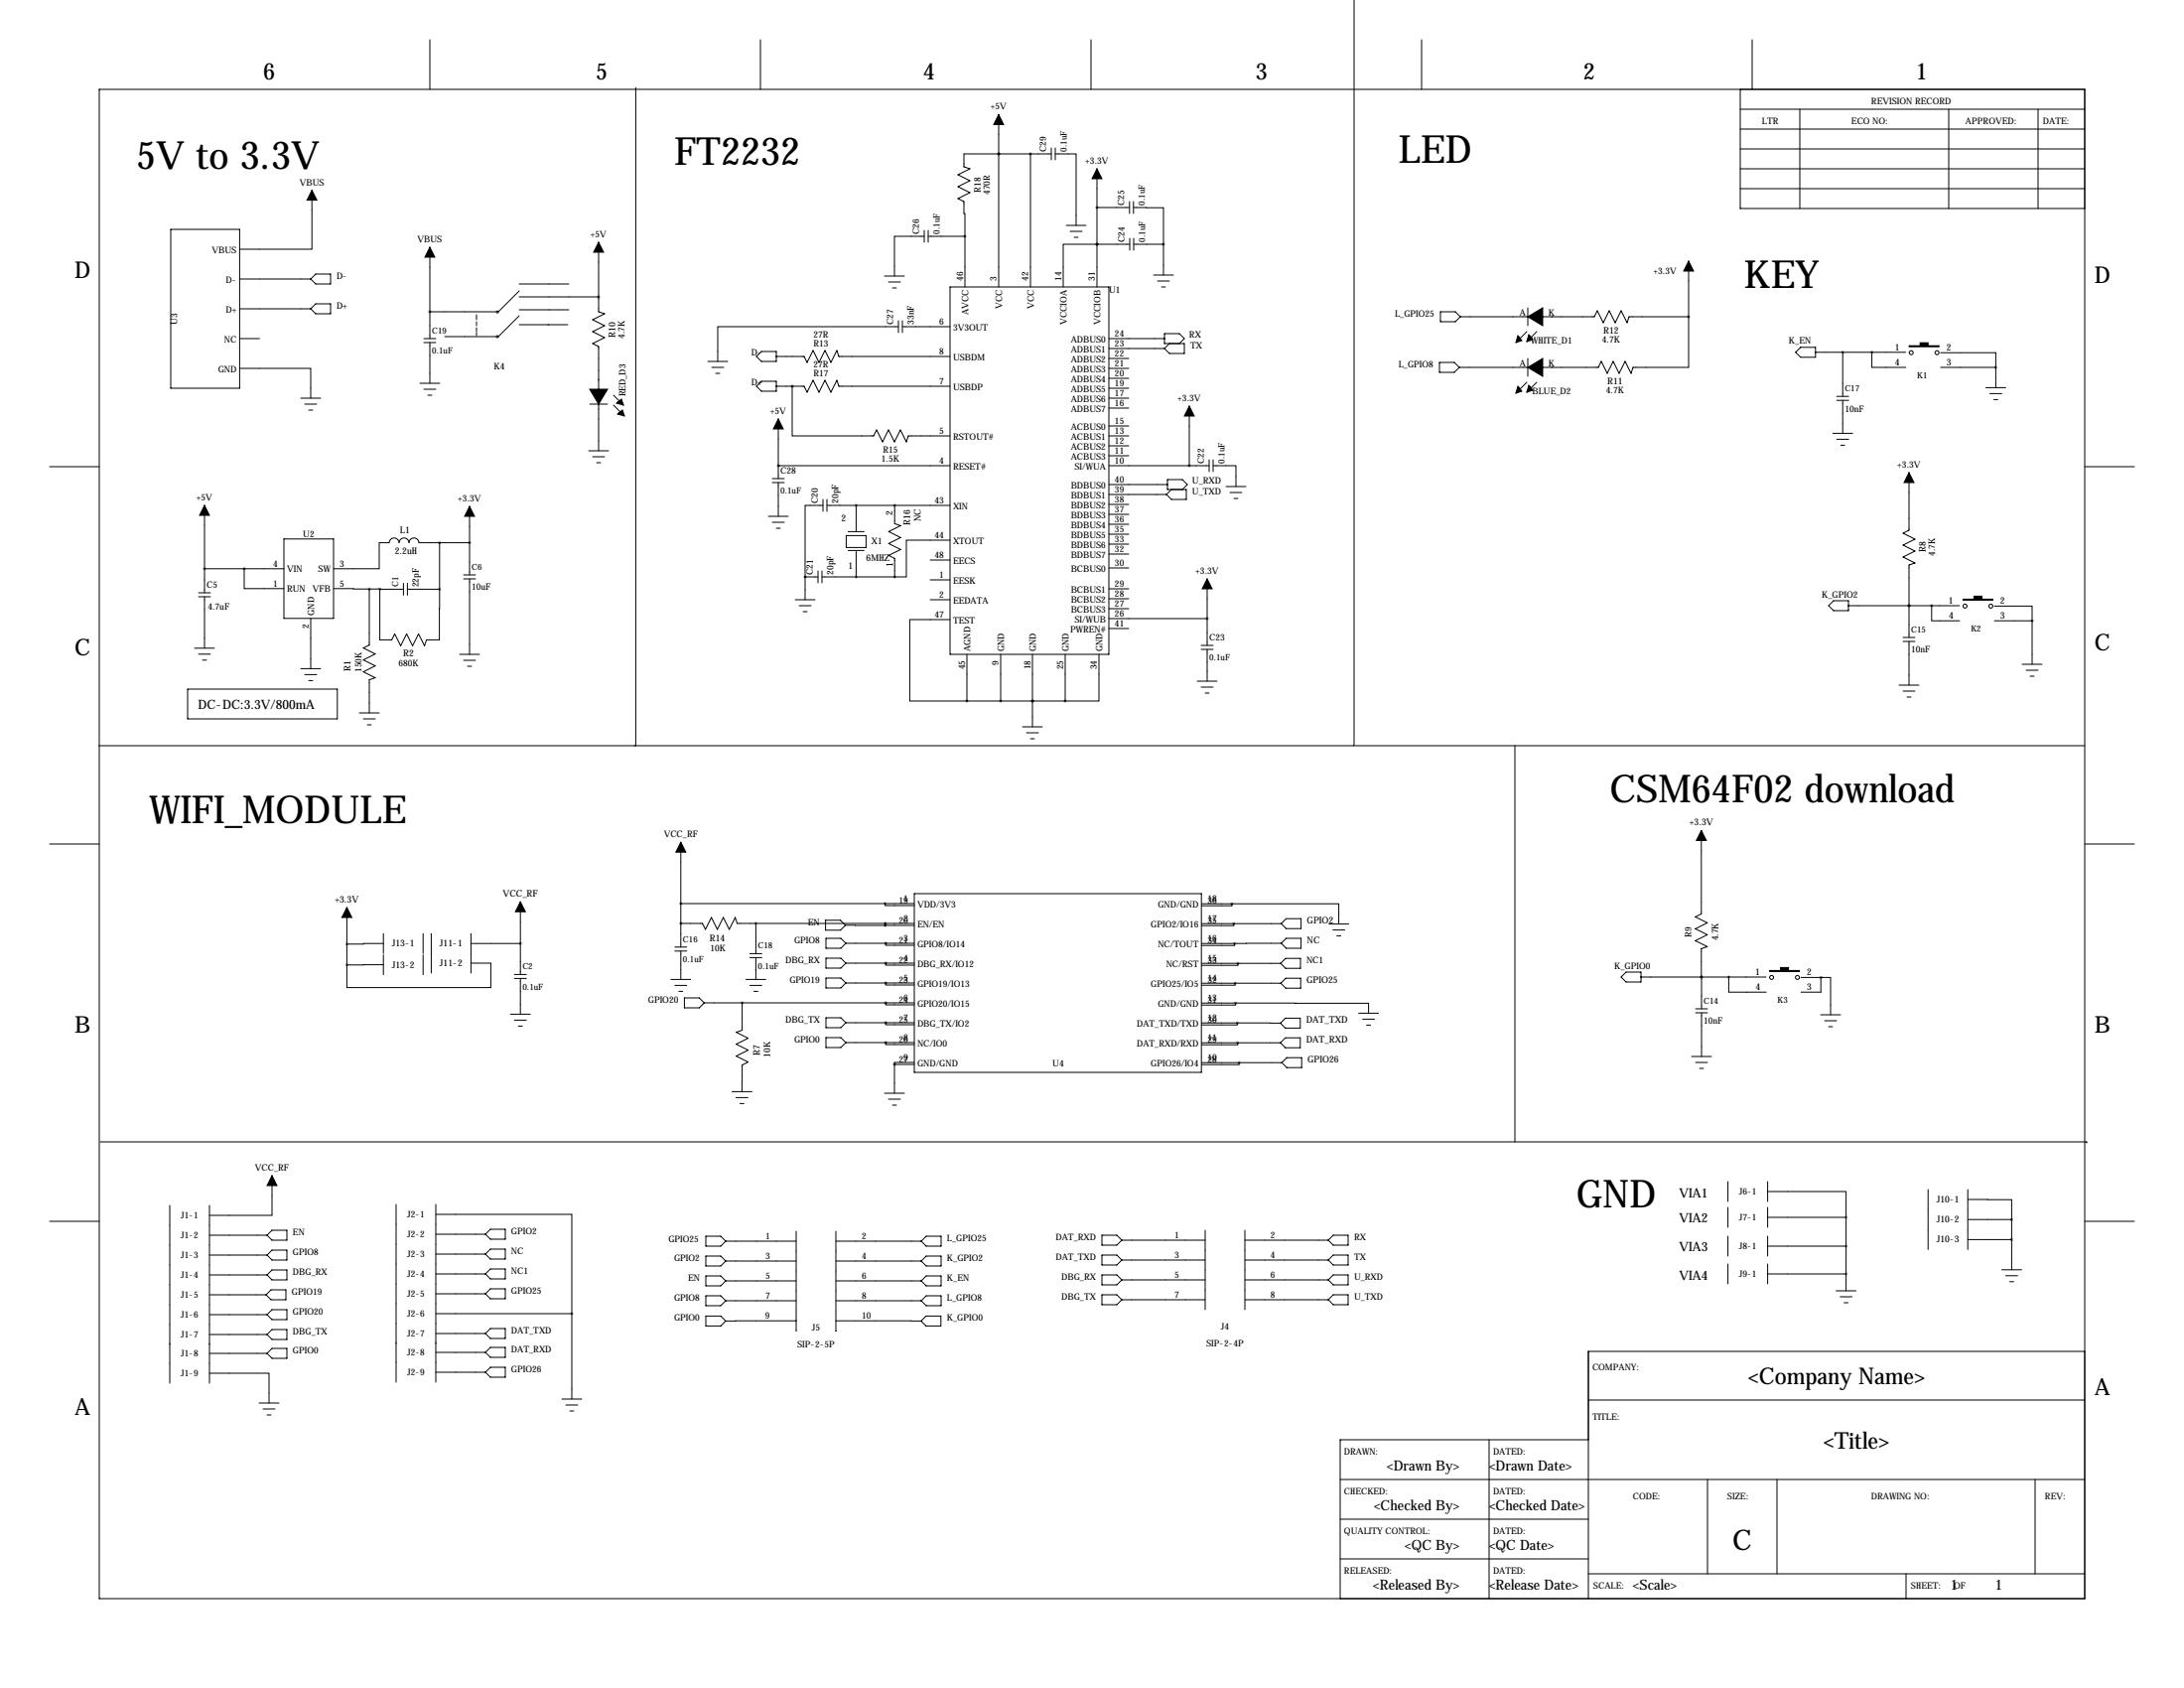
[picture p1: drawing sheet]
<svg xmlns="http://www.w3.org/2000/svg" width="559mm" height="432mm" viewBox="0 0 559 432" stroke-linecap="round" stroke-linejoin="round" font-family="sans-serif">
<g fill="none" stroke="#000" stroke-width=".25">
<path d="M346.5 -.1v190.9h-321.3M110 10.2v12.7M194.6 10.2v12.7M279.1 10.2v12.7M363.7 10.2v12.7M448.3 10.2v12.7M25.4 22.9h508v386h-508zM162.7 22.4v168.4M255.5 39.4v34M255.5 39.4h.1M255.5 29.3v10.1M263.7 39.4v34"/>
<path d="M269 39.4h-22.4v3.3l1.6 .5-3.1 1.5 3.1 1.5-3.1 1.6 3.1 1.5-3.1 1.5 1.5 .8v3h.3v5.9M269 37.8v3.1M270 39.4h5.3v18.3M270 37.8v3.1M445.3 38.1h88.1M445.3 27.9h88.1M445.3 33h88.1M445.3 22.9v30.4h88.1M460.5 27.9v25.4M498.6 27.9v25.4M521.5 27.9v25.4M43.7 58.7h17.6v40.6h-17.6z"/>
<path d="M79.8 48.7v15.1h-18.5M236.5 58.9v3.1M237.5 58.9v3.1M272.8 57.7h5.1M273.8 59.2h3.1M280.7 53.1h8.3M280.7 43.2v30.2M289 51.6v3M290 53.1h7.7v9.4M290 51.6v3M445.3 43.2h88.1M445.3 48.3h88.1"/>
<path d="M61.3 71.4h18.2M61.3 79h18.2M79.5 79l1.3-1.3h3.8v2.6h-3.8zM80.8 70.1h3.8v2.5h-3.8l-1.3-1.2zM110 63.2v23.4M110 79.8h17M132.8 75.9h20.4M132.8 74.4l-5.3 5.4M132.8 72.6h12.7M132.8 79.2h12.7M153.2 75.9v3.9l1.5 .5-3.1 1.5 3.1 1.5-3.1 1.5 3.1 1.6-3.1 1.5 1.6 .7v26.7M153.2 62v13.9"/>
<path d="M226.3 70.6h5.1M227.3 72.1h3.1M228.3 73.7h1.1M236.5 60.5h-7.6v10.1M237.5 60.5h9.4M243.1 73.4h40.6v94h-40.6zM246.9 60.5v12.9M274.8 60.7h1M280.7 62.5h-8.7v10.9M280.7 62.5h.1M280.7 62.5h8.4M289.1 61v3"/>
<path d="M290.1 62.5h7.6M290.1 61v3M295.1 70.4h5.1M296.2 71.9h3M297.2 73.4h1M297.7 62.5v7.9M368.6 79.8h3.8l1.2 1.2-1.2 1.3h-3.8zM390.9 78.7v4.6M432.1 66.8v14.2M61.3 94.2h18.2v7.7M61.3 86.6h5.1M107.4 98h5.1"/>
<path d="M108.5 86.6h3M108.5 87.6h3M108.5 99.6h3M110 87.6v10.4M113.8 86.1h13.2M121.9 80.5v1.3M121.9 82.3v1M121.9 83.8v1M121.9 85.1v.8M132.8 83.1h12.5M132.8 80.8l-5.3 5.3M181.1 92.5h5.1"/>
<path d="M182.1 94h3.1M183.1 95.5h1M194.8 89.9h3.8v2.6h-3.8l-1.3-1.3zM194.8 97.5h3.8v2.6h-3.8l-1.3-1.3zM198.6 91.2h7.1l.8 1.5 1.5-3 1.5 3 1.6-3 1.5 3 1.5-3 .5 1.5h28.5M198.6 98.8h7.1l.8 1.5 1.5-3 1.5 3 1.6-3 1.5 3 1.5-3 .5 1.5h28.5M202.7 98.8v12.7h20.8l.8-1.5 1.5 3 1.5-3 1.6 3 1.5-3 1.5 3 .5-1.5h10.7M202.7 98.8h.1M229.9 83.6h-46.3v8.9M229.9 82v3.1M230.9 83.6h12.2M230.9 82v3.1"/>
<path d="M283.7 86.6h14.2M283.7 89.2h14.2M283.7 91.7h5.1M283.7 94.2h5.1M283.7 96.8h5.1M283.7 99.3h5.1M299.2 87.9l-1.3 1.3M301.8 87.9l1.2-1.3-1.2-1.3h-3.9v2.6h5.1v2.5h-3.8l-1.3-1.2M368.3 92.7h3.8l1.3 1.3-1.3 1.2h-3.8zM373.6 81h34.3l.8-1.5 1.5 3.1 1.5-3.1 1.6 3.1 1.5-3.1 1.5 3.1 .5-1.6h15.3M390.7 84.8l-2.6 2.6M390.7 97.8l-2.6 2.5"/>
<path d="M390.9 91.7v4.6M393.2 84.8l-2.5 2.6M393.2 97.8l-2.5 2.5M432.1 81v13h-14.3l-.5 1.5-1.5-3-1.5 3-1.6-3-1.5 3-1.5-3-.8 1.5h-35.5M460.7 88.8h3.8v2.6h-3.8l-1.3-1.3zM464.5 90.1h23.1M471.5 90.1v11.3M478.9 90.1v3.9h8.7M496.5 90.2h14.1v3.8M496.5 94h14.1M508.1 99.2h5.1M510.6 94v5.2"/>
<path d="M12.7 119.4h12.7M77 101.9h5M78 103.4h3M79 104.9h1M109.5 101.1h1M150.6 115.3h5.1M150.9 103.4h4.5M151.6 116.8h3.1M152.7 118.4h1M157 101.1l2.5 2.5M157 103.6l2.5 2.6M199.1 119.1h.1"/>
<path d="M199.1 119.1h44M199.1 107.2v15.2M283.7 111.5h5.1M283.7 119.1h25.7M283.7 101.9h5.1M283.7 104.4h5.1M283.7 109h5.1M283.7 114h5.1M283.7 116.6h5.1M304.3 103.9v15.2M309.4 117.6v3M310.4 119.1h5.8v5.4"/>
<path d="M310.4 117.6v3M468.9 110.8h5.1M470 101.4h3M470 102.4h3M470 112.4h3M471 113.9h1M471.5 102.4v8.4M509.1 100.7h3.1M510.1 102.2h1M533.4 119.4h12.7M52.3 129.3v22.3M72.6 137.9h12.7v20.3h-12.7z"/>
<path d="M112.5 138.8v11.9M120.1 138.8h-12.9a1.27 1.27 0 0 0-1.3-1.2 1.27 1.27 0 0 0-1.3 1.2 1.27 1.27 0 0 0-1.2-1.2 1.27 1.27 0 0 0-1.3 1.2 1.27 1.27 0 0 0-1.3-1.2 1.27 1.27 0 0 0-1.2 1.2h-2.6v6.7h-11.7M120.1 129.5v17.6M196.6 132.1h5.1M197.6 122.4h3.1M197.6 123.4h3.1M197.6 133.6h3.1M198.6 135.1h1M199.1 123.4v8.7M210.6 129.3h-4.6v18.3M210.6 127.8v3M211.6 129.3h31.5"/>
<path d="M211.6 127.8v3M216.5 137h5.1v3.1h-5.1zM217 136h4.1M219 129.3v6.7M228.9 129.3v4.7l1.5 .5-3 1.5 3 1.5-3 1.5 3 1.6-3 1.5 1.5 .7v4.8M243.1 138.2h-11.2v9.4h-3M283.7 124h15M283.7 126.5h14.7M283.7 129h5.1M283.7 131.6h5.1M283.7 134.1h5.1M283.7 136.7h5.1"/>
<path d="M283.7 139.2h5.1M299.7 125.2l-1.3 1.3M302.5 125.2l1.3-1.2-1.3-1.3h-3.8v2.5h4.8v2.6h-3.8l-1.3-1.3M313.7 124.5h5.1M314.7 126h3.1M315.7 127.5h1M488.4 120.9v14.7l-1.5 .8 3.1 1.5-3.1 1.5 3.1 1.6-3.1 1.5 3.1 1.5-1.6 .5v18.6M50.8 151.6h3M50.8 152.7h3M52.3 145.5h20.3M52.3 152.7v13.1M62.5 145.5v5.1h10.1"/>
<path d="M79.5 158.2v12.8M85.3 150.6l9.2 .1M94.5 150.7v14.3l-1.5 .8 3 1.5-3 1.5 3 1.5-3 1.6 3 1.5-1.5 .5v8.5M94.5 150.7h2.7M97.2 150.7v13h3l.8-1.5 1.5 3 1.5-3 1.6 3 1.5-3 1.5 3 .5-1.5h3.3l.1-13M97.2 150.7h6M103.2 149.2v3M104.2 150.7h8.3M104.2 149.2v3M118.6 147.1h3.1M118.6 148.1h3.1M120.1 148.1v19.3"/>
<path d="M203.5 153.4h5M204.5 154.9h3M205.5 156.5h1M206 147.6h.1M206 147.6h3.3M206 147.6v5.8M209.3 146v3.1M210.3 147.6h18.6M210.3 146v3.1M217 140.8h4.1M219 141.1v6.5M238 143.3h5.1"/>
<path d="M238 148.3h5.1M238 153.4h5.1M243.1 158.5h-10.3v20.8h14.6M283.7 141.7h5.1M283.7 145.3h5.1M283.7 150.6h5.1M283.7 153.2h5.1M283.7 155.7h5.1M283.7 158.2h25.2M308.9 148.1v17M469.1 153.7h3.8v2.5h-3.8l-1.2-1.3zM472.9 154.9h28.4"/>
<path d="M488.4 154.9h.1M494.2 154.9v3.9h7.2M510.3 155h9.6v3.8M510.3 158.8h9.6M519.9 158.8v11.1M48 176.3h38.3v7.6h-38.3zM49.8 165.8h5.1M50.8 167.3h3M51.8 168.9h1M77 171h5M78 172.6h3M79 174.1h1"/>
<path d="M117.6 167.4h5.1M118.6 168.9h3.1M119.6 170.4h1M247.4 167.4v11.9M247.4 179.3h25.1M256 167.4v11.9M264.2 179.3h.1M264.2 167.4v18.5M272.5 167.4v11.9M281.2 167.4v11.9h-8.7M283.7 160.8h5.1M306.3 174.2h5.1"/>
<path d="M307.3 165.1h3.1M307.3 166.1h3.1M307.3 175.8h3.1M308.4 177.3h1M308.9 166.1v8.1M485.9 175.3h5.1M486.9 163.1h3.1M486.9 164.1h3.1M486.9 176.8h3.1M487.9 178.3h1M488.4 164.1v11.2M517.4 169.9h5.1"/>
<path d="M518.4 171.4h3.1M519.4 173h1M91.9 182.4h5.1M93 183.9h3M94 185.4h1M261.6 185.9h5.1M262.6 187.5h3.1M263.7 189h1M346.7 190.8h186.7M387.6 190.8v101.3M12.7 215.9h12.7M174.2 215.4v26.9"/>
<path d="M435.3 212.4v21.4l-1.5 .7 3 1.6-3 1.5 3 1.5-3 1.5 3 1.6-1.5 .5 .1 15.4M533.4 215.9h12.7M88.7 232.2v14.6M98.1 238.8v5.1M108.3 238.8v5.1M110.3 238.8v10.1M120.5 238.8v10.1M133.1 230.7v18.6M174.2 231.1h59.7M174.2 236.2h5.5l.8 1.5 1.5-3 1.5 3 1.6-3 1.5 3 1.5-3 .5 1.5h45.3M193.4 236.2v7.7M211.2 235.4h3.8l1.3 1.3-1.3 1.2h-3.8z"/>
<path d="M216.3 236.7h10.2M226.5 231.1v.5h7.4M226.5 236.7h7.4M226.5 236.2v.5M233.9 228.6h73.5v45.7h-73.5zM307.4 231.2h7.8M307.4 236.3h20.4M315.2 231.2v.5h-7.8M315.2 231.2h27.3v5.2M315.7 236.3v.5h-8.3M329.1 235h3.8v2.5h-3.8l-1.3-1.2zM340 236.4h5.1"/>
<path d="M341 237.9h3.1M342 239.4h1.1M98.1 241.4l-9.4 .1M98.1 246.8h-9.4M98.1 244.2v5.1M108.3 244.2v5.1M120.5 246.4h5.1v6.2h-36.9v-5.8M120.5 241.4h12.6M130.6 259.4h5.1M131.6 249.3h3.1M131.6 250.3h3.1M133.1 250.3v9.1"/>
<path d="M171.7 250.5h5M172.7 242.3h3M172.7 243.3h3M172.7 252.1h3M173.7 253.6h1M174.2 243.3v7.2M175.1 255.3h3.8l1.3 1.2-1.3 1.3h-3.8zM180.2 256.5h53.7M189.9 256.5v7.1l-1.5 .5 3 1.5-3 1.5 3 1.5-3 1.6 3 1.5-1.5 .7-.1 6.8M190.9 250.5h5M191.9 243.9h3M191.9 245h3"/>
<path d="M191.9 252.1h3M192.9 253.6h1M193.4 245v5.5M211.3 240h3.8l1.3 1.3-1.3 1.3h-3.8zM211.3 245.1h3.8l1.3 1.3-1.3 1.2h-3.8zM211.3 250.2h3.8l1.3 1.3-1.3 1.2h-3.8zM216.4 241.3h17.5M216.4 246.4h17.5M216.4 251.5h17.5M226.6 241.3v.5h7.3M226.6 246.4v.5h7.3M226.6 251.5v.5h7.3"/>
<path d="M226.6 256.5v.5h7.3M307.4 241.4h8.5M307.4 246.4h20.3M307.4 251.5h20.3M307.4 256.6h8.7M315.9 241.4v.5h-8.5M316 251.5v.5h-8.6M316.1 256.6v.5h-8.7M316.1 256.6h34.1v2.6M316.7 246.4v.5h-9.3M327.7 251.5l1.3-1.3h3.8v2.6h-3.8zM327.8 241.3l-11.9 .1"/>
<path d="M328.9 245.2h3.8v2.5h-3.8l-1.2-1.3zM329.1 240h3.8v2.6h-3.8l-1.3-1.3zM347.6 259.2h5.1M414.8 249.9l1.3-1.2h3.8v2.5h-3.8zM419.9 249.9h32M433.8 258.1h3.1M433.8 259.1h3.1M435.4 259.1v11.2M442.3 249.9v3.9h9.6M460.8 250h5.1M465.8 259.6h5.1M465.9 250h.1"/>
<path d="M465.9 250h2.5v9.6M465.9 250v3.8h-5.1M131.6 261h3.1M132.6 262.5h1.1M187.3 279.2h5.1M211.3 260.3h3.8l1.3 1.3-1.3 1.3h-3.8zM211.3 265.4h3.8l1.3 1.3-1.3 1.3h-3.8zM216.4 261.6h17.5M216.4 266.7h17.5M226.3 279.7h5.1M226.6 261.6v.5h7.3M226.6 266.7v.5h7.3"/>
<path d="M228.9 272.3h.1M228.9 272.3h5M228.9 272.3v7.4M233.9 271.8h-5v.5M307.4 261.7h9.2M307.4 266.8h20.2M307.4 271.8h20.6M316.6 261.7v.5h-9.2M316.6 261.7h11M316.7 266.8v.5h-9.3M317 271.8v.5h-9.6M328.9 260.5h3.8v2.5h-3.8l-1.3-1.3z"/>
<path d="M328.9 265.5h3.8v2.5h-3.8l-1.3-1.2zM329.2 270.6h3.8v2.5h-3.8l-1.2-1.3zM348.6 260.7h3.1M349.7 262.2h1M432.8 270.3h5.1M433.8 271.8h3.1M434.8 273.3h1.1M466.9 261.1h3M467.9 262.6h1M25.7 292.1h508.2v.3M188.3 280.8h3.1M189.3 282.3h1"/>
<path d="M227.3 281.2h3.1M228.3 282.7h1.1M12.7 312.4h12.7M43.4 308.4v45.4M53.6 308.4v45.4M53.6 316h14.7M69.6 300.7v10.2h-16M69.6 314.7h3.8v2.5h-3.8l-1.3-1.2zM101.3 308.1v45.5M111.5 310.6h34.8v25.4M111.5 308.1v45.5M111.5 315.7h12.7"/>
<path d="M125.5 314.5h3.8v2.5h-3.8l-1.3-1.3zM180.6 316.2h3.8l1.3 1.3-1.3 1.3h-3.8zM185.7 317.5h18M203.7 315v20.3M213.9 315v20.3M213.9 317.5h21.8M235.7 317.5l1.3-1.3h3.8v2.6h-3.8zM281.9 316h3.9l1.2 1.2-1.2 1.3h-3.9zM287 317.2h21.4M308.4 314.7v20.3M318.5 314.7v20.3M318.5 317.2h21.4"/>
<path d="M339.9 317.2l1.2-1.2h3.8v2.5h-3.8zM442.1 302.3v5M442.1 308.9v5M442.1 316.2v5.1M452.3 304.8h20v6.6M452.3 302.3v5M452.3 308.9v5M452.3 316.2v5.1M452.3 311.4h20M452.3 318.8h20M472.3 311.4v18.8M493.3 304.3v15.3"/>
<path d="M503.5 306.8l11.2 .1v5.1M503.5 304.3v15.3M503.5 312h11.2M503.5 317.1h11.2M514.7 312v12.8M533.4 312.4h12.7M53.6 321.1h14.7M53.6 326.1h14.7M53.6 331.2h14.5M53.6 336.3h14.7M68.3 321.1l1.3-1.3h3.8v2.5h-3.8zM68.3 336.3l1.3-1.3h3.8v2.6h-3.8z"/>
<path d="M69.3 329.9h3.9v2.6h-3.9l-1.2-1.3zM69.6 324.9h3.8v2.5h-3.8l-1.3-1.3zM111.5 320.8h12.7M111.5 325.9h12.7M111.5 331h12.7M111.5 336h34.8M124.2 320.8l1.3-1.3h3.8v2.6h-3.8zM124.2 325.9l1.3-1.3h3.8v2.6h-3.8zM124.2 331l1.3-1.3h3.8v2.5h-3.8zM146.3 336v21.9M180.6 321.3h3.8l1.3 1.3-1.3 1.2h-3.8zM180.6 326.4h3.8l1.3 1.3-1.3 1.2h-3.8z"/>
<path d="M180.6 331.5h3.8l1.3 1.2-1.3 1.3h-3.8zM180.6 336.7h3.8l1.3 1.2-1.3 1.3h-3.8zM185.7 332.7h18M185.7 327.7h18M185.7 322.6h18M198.5 337.9h-12.8M198.6 337.9h5.1M203.7 335.4l.1 5M213.8 337.9h21.9M213.9 335.4v5.1M213.9 332.7h21.8M213.9 327.7h21.8"/>
<path d="M213.9 322.6h21.8M235.7 337.9l1.2-1.2h3.8v2.5h-3.8zM235.7 322.6l1.3-1.3h3.8v2.5h-3.8zM235.7 327.7l1.3-1.3h3.8v2.5h-3.8zM235.7 332.7l1.3-1.2h3.8v2.5h-3.8zM281.9 321.1h3.9l1.2 1.2-1.2 1.3h-3.9zM281.9 326.1h3.9l1.2 1.3-1.2 1.3h-3.9zM281.9 331.2h3.9l1.2 1.3-1.2 1.3h-3.9zM287 332.5h21.4M287 327.4h21.4M287 322.3h21.4M318.5 332.5h21.4"/>
<path d="M318.5 327.4h21.4M318.5 322.3h21.4M339.9 322.3l1.2-1.2h3.8v2.5h-3.8zM339.9 327.4l1.2-1.3h3.8v2.6h-3.8zM339.9 332.5l1.2-1.3h3.8v2.6h-3.8zM442.1 323.3v5.1M452.3 325.9h20M452.3 323.3v5.1M469.8 330.2h5.1M470.8 331.7h3.1M471.8 333.2h1M512.2 324.8h5"/>
<path d="M513.2 326.3h3M514.2 327.9h1M53.6 351.3h15.2v7.6M53.6 341.4h14.7M53.6 346.2h14.7M66.3 358.9h5.1M68.3 341.4l1.3-1.3h3.8v2.5h-3.8zM68.3 346.2l1.3-1.3h3.8v2.6h-3.8zM111.5 341.1h12.7M111.5 345.9h12.7M111.5 351h12.7M124.2 341.1l1.3-1.2h3.8v2.5h-3.8z"/>
<path d="M124.2 345.9l1.3-1.2h3.8v2.5h-3.8zM124.2 351l1.3-1.2h3.8v2.5h-3.8zM143.8 357.9h5M144.8 359.4h3M406.4 358.1h127M533.4 345.7h-127v63.2M67.3 360.4h3.1M68.3 361.9h1M145.8 360.9h1M342.9 378.5h190.5M381 368.3v40.6M406.4 368.3h-63.5v40.6"/>
<path d="M436.9 378.5v24.1M454.7 378.5v24.1M520.7 378.5v24.1M342.9 388.6h63.5M342.9 398.8h63.5M406.4 402.6h127M487.7 402.6v6.3"/>
<circle cx="127.3" cy="79.8" r=".25"/>
<circle cx="127.3" cy="86.1" r=".25"/>
<circle cx="489" cy="90.2" r=".51"/>
<circle cx="495.6" cy="90.2" r=".51"/>
<circle cx="502.8" cy="155" r=".51"/>
<circle cx="509.4" cy="155" r=".51"/>
<circle cx="453.3" cy="250" r=".51"/>
<circle cx="459.9" cy="250" r=".51"/>
</g>
<g fill="#000" stroke="#000" stroke-width=".25">
<path d="M255.5 29.3l1.3 2.6h-2.5zM79.8 48.7l1.3 2.5h-2.6zM280.7 43.2l1.2 2.5h-2.5zM110 63.2l1.3 2.6h-2.6zM153.2 62l1.2 2.5h-2.5zM432.1 66.8l1.2 2.5h-2.5zM150.9 99.6h2.3v3.8zM153.2 99.6h2.2l-2.2 3.8zM388.4 85.9l1 1.2-1.5 .5zM391.2 85.6l1 1.3-1.5 .5zM390.9 81l3.8-2.3v2.3zM390.9 81h3.8v2.3z"/>
<path d="M390.9 94l3.8-2.3v2.3zM390.9 94h3.8v2.3zM488.5 88.4h2.8v-.7h2v.7h2.8v.3h-7.6zM158 102.9l1-.8 .5 1.5-1.8-.5zM158 105.9l1.3-1 .5 1.5zM199.1 107.2l1.3 2.5h-2.5zM304.3 103.9l1.3 2.5h-2.6zM388.4 98.8l1 1.3-1.5 .5zM391.2 98.6l1 1.2-1.5 .5zM52.3 129.3l1.3 2.5h-2.5zM120.1 129.5l1.3 2.6h-2.5zM488.4 120.9l1.3 2.5h-2.5z"/>
<path d="M308.9 148.1l1.2 2.5h-2.5zM502.3 153.3h2.8v-.8h2v.8h2.8v.2h-7.6zM174.2 215.4l1.3 2.6h-2.6zM435.3 212.4l1.3 2.6h-2.6zM88.7 232.2l1.3 2.5h-2.5zM133.1 230.7l1.3 2.5h-2.5zM452.8 248.3h2.8v-.8h2v.8h2.8v.2h-7.6zM69.6 300.7l1.3 2.6h-2.6z"/>
</g>
<path d="M112.4 138.8a.05 .05 0 0 0 .1 0 .05 .05 0 0 0-.1 0zM112.4 150.7a.05 .05 0 0 0 .1 0 .05 .05 0 0 0-.1 0zM264.1 179.3a.05 .05 0 0 0 .1 0 .05 .05 0 0 0-.1 0zM256 179.3a.05 .05 0 0 0 .1 0 .05 .05 0 0 0-.1 0zM264.1 179.3a.05 .05 0 0 0 .1 0 .05 .05 0 0 0-.1 0zM272.5 179.3a.05 .05 0 0 0 .1 0 .05 .05 0 0 0-.1 0zM308.8 158.2a.05 .05 0 0 0 .1 0 .05 .05 0 0 0-.1 0zM199.1 119.1a.05 .05 0 0 0 .1 0 .05 .05 0 0 0-.1 0zM488.4 154.9a.05 .05 0 0 0 .1 0 .05 .05 0 0 0-.1 0zM488.4 154.9a.05 .05 0 0 0 .1 0 .05 .05 0 0 0-.1 0zM472.3 311.4a.05 .05 0 0 0 .1 0 .05 .05 0 0 0-.1 0zM472.3 318.8a.05 .05 0 0 0 .1 0 .05 .05 0 0 0-.1 0zM472.3 325.9a.05 .05 0 0 0 .1 0 .05 .05 0 0 0-.1 0zM120.1 138.8a.05 .05 0 0 0 .1 0 .05 .05 0 0 0-.1 0zM432 81a.05 .05 0 0 0 .1 0 .05 .05 0 0 0-.1 0zM263.6 39.4a.05 .05 0 0 0 .1 0 .05 .05 0 0 0-.1 0zM280.6 62.5a.05 .05 0 0 0 .1 0 .05 .05 0 0 0-.1 0zM280.6 62.5a.05 .05 0 0 0 .1 0 .05 .05 0 0 0-.1 0zM228.8 272.3a.05 .05 0 0 0 .1 0 .05 .05 0 0 0-.1 0zM226.4 231.1a.05 .05 0 0 0 .1 0 .05 .05 0 0 0-.1 0zM280.6 53.1a.05 .05 0 0 0 .1 0 .05 .05 0 0 0-.1 0zM435.3 249.9a.05 .05 0 0 0 .1 0 .05 .05 0 0 0-.1 0zM478.9 90.1a.05 .05 0 0 0 .1 0 .05 .05 0 0 0-.1 0zM494.2 154.9a.05 .05 0 0 0 .1 0 .05 .05 0 0 0-.1 0zM510.6 94a.05 .05 0 0 0 .1 0 .05 .05 0 0 0-.1 0zM519.9 158.8a.05 .05 0 0 0 .1 0 .05 .05 0 0 0-.1 0zM315.6 236.3a.05 .05 0 0 0 .1 0 .05 .05 0 0 0-.1 0zM316.7 246.4a.05 .05 0 0 0 .1 0 .05 .05 0 0 0-.1 0zM316.1 256.6a.05 .05 0 0 0 .1 0 .05 .05 0 0 0-.1 0zM317 271.8a.05 .05 0 0 0 .1 0 .05 .05 0 0 0-.1 0zM153.1 75.9a.05 .05 0 0 0 .1 0 .05 .05 0 0 0-.1 0zM219 129.3a.05 .05 0 0 0 .1 0 .05 .05 0 0 0-.1 0zM219 147.6a.05 .05 0 0 0 .1 0 .05 .05 0 0 0-.1 0zM88.7 241.5a.05 .05 0 0 0 .1 0 .05 .05 0 0 0-.1 0zM88.7 246.8a.05 .05 0 0 0 .1 0 .05 .05 0 0 0-.1 0zM133.1 241.4a.05 .05 0 0 0 .1 0 .05 .05 0 0 0-.1 0z" fill="#000" stroke="#000" stroke-width=".63"/>
<g font-size="9.9">
<text x="357.9" y="41.7">LED</text>
<text x="34.8" y="43.1">5V to 3.3V</text>
<text x="172.5" y="42.1">FT2232</text>
<text x="446.3" y="73.7">KEY</text>
<text x="411.8" y="205.1">CSM64F02 download</text>
<text x="38.3" y="210.6">WIFI_MODULE</text>
<text x="403.3" y="308.8">GND</text>
</g>
<text font-size="7.3" x="443.3" y="396.6">C</text>
<g font-size="5.9">
<text x="67.3" y="20.3">6</text>
<text x="152.4" y="20.3">5</text>
<text x="236.2" y="20.3">4</text>
<text x="321.3" y="20.3">3</text>
<text x="405.1" y="20.3">2</text>
<text x="490.2" y="20.3">1</text>
<text x="19" y="71.1">D</text>
<text x="535.9" y="72.4">D</text>
<text x="19" y="167.6">C</text>
<text x="535.9" y="166.4">C</text>
<text x="19" y="264.2">B</text>
<text x="535.9" y="264.2">B</text>
<text x="447.3" y="354.1">&lt;Company Name&gt;</text>
<text x="535.9" y="356.9">A</text>
<text x="19" y="361.9">A</text>
<text x="466.7" y="370.6">&lt;Title&gt;</text>
</g>
<g font-size="3.6">
<text x="354.9" y="376.1">&lt;Drawn By&gt;</text>
<text x="381" y="376.1">&lt;Drawn Date&gt;</text>
<text x="351.6" y="386.2">&lt;Checked By&gt;</text>
<text x="381" y="386.2">&lt;Checked Date&gt;</text>
<text x="359.5" y="396.4">&lt;QC By&gt;</text>
<text x="381" y="396.4">&lt;QC Date&gt;</text>
<text x="351.4" y="406.6">&lt;Released By&gt;</text>
<text x="381" y="406.6">&lt;Release Date&gt;</text>
<text x="417.8" y="406.6">&lt;Scale&gt;</text>
<text x="499.1" y="406.6">1</text>
<text x="510.5" y="406.6">1</text>
</g>
<g font-size="3.3">
<text x="50.7" y="181.4">DC-DC:3.3V/800mA</text>
<text x="429.7" y="306.3">VIA1</text>
<text x="429.7" y="312.8">VIA2</text>
<text x="429.7" y="320">VIA3</text>
<text x="429.7" y="327.4">VIA4</text>
</g>
<g font-size="2.4">
<text x="157.5" y="86.3" transform="rotate(-90 157.5 86.3)">R10</text>
<text x="410.3" y="85.3">R12</text>
<text x="484.8" y="89.6">1</text>
<text x="498" y="89.7">2</text>
<text x="484.9" y="93.5">4</text>
<text x="498" y="93.5">3</text>
<text x="411.3" y="98.3">R11</text>
<text x="228.4" y="131.9" transform="rotate(-90 228.4 131.9)">2</text>
<text x="102.3" y="136.3">L1</text>
<text x="215.2" y="133.5">2</text>
<text x="232.9" y="134.3" transform="rotate(-90 232.9 134.3)">R16</text>
<text x="235.5" y="133.5" transform="rotate(-90 235.5 133.5)">NC</text>
<text x="101" y="141.7">2.2uH</text>
<text x="221.6" y="143.4">6MHZ</text>
<text x="492.8" y="141.3" transform="rotate(-90 492.8 141.3)">R8</text>
<text x="217.1" y="145.5">1</text>
<text x="228.5" y="145" transform="rotate(-90 228.5 145)">1</text>
<text x="498.6" y="154.4">1</text>
<text x="511.8" y="154.5">2</text>
<text x="498.6" y="158.3">4</text>
<text x="511.8" y="158.3">3</text>
<text x="103.2" y="168">R2</text>
<text x="89.7" y="171.8" transform="rotate(-90 89.7 171.8)">R1</text>
<text x="432.2" y="211.2">+3.3V</text>
<text x="85.7" y="230.9">+3.3V</text>
<text x="128.7" y="229.4">VCC_RF</text>
<text x="334.4" y="236.3">GPIO2</text>
<text x="100.3" y="242.1">J13-1</text>
<text x="112.5" y="242.1">J11-1</text>
<text x="181.6" y="240.8">R14</text>
<text x="334.4" y="241.3">NC</text>
<text x="100.3" y="247.5">J13-2</text>
<text x="112.5" y="247.1">J11-2</text>
<text x="334.3" y="251.5">GPIO25</text>
<text x="449.1" y="249.4">1</text>
<text x="462.3" y="249.5">2</text>
<text x="449.2" y="253.3">4</text>
<text x="462.3" y="253.3">3</text>
<text x="334.2" y="261.7">DAT_TXD</text>
<text x="194.4" y="270" transform="rotate(-90 194.4 270)">R7</text>
<text x="334.2" y="266.8">DAT_RXD</text>
<text x="334.6" y="271.8">GPIO26</text>
<text x="495.5" y="307.6">J10-1</text>
<text x="495.5" y="312.7">J10-2</text>
<text x="495.5" y="317.9">J10-3</text>
</g>
<g font-size="2.3">
<text x="253.5" y="28">+5V</text>
<text x="478.8" y="26.7">REVISION RECORD</text>
<text x="450.8" y="31.8">LTR</text>
<text x="473.7" y="31.8">ECO NO:</text>
<text x="502.9" y="31.8">APPROVED:</text>
<text x="522.7" y="31.8">DATE:</text>
<text x="267.7" y="38.8" transform="rotate(-90 267.7 38.8)">C29</text>
<text x="277.7" y="41.9">+3.3V</text>
<text x="76.6" y="47.4">VBUS</text>
<text x="251" y="49.2" transform="rotate(-90 251 49.2)">R18</text>
<text x="253.3" y="49.7" transform="rotate(-90 253.3 49.7)">470R</text>
<text x="287.7" y="52.5" transform="rotate(-90 287.7 52.5)">C25</text>
<text x="235.2" y="59.9" transform="rotate(-90 235.2 59.9)">C26</text>
<text x="54.2" y="64.7">VBUS</text>
<text x="106.8" y="62">VBUS</text>
<text x="151.1" y="60.7">+5V</text>
<text x="287.7" y="61.9" transform="rotate(-90 287.7 61.9)">C24</text>
<text x="86.1" y="71.4">D-</text>
<text x="246.4" y="71.9" transform="rotate(-90 246.4 71.9)">46</text>
<text x="255" y="71.9" transform="rotate(-90 255 71.9)">3</text>
<text x="263.1" y="71.9" transform="rotate(-90 263.1 71.9)">42</text>
<text x="271.5" y="71.9" transform="rotate(-90 271.5 71.9)">14</text>
<text x="280.2" y="71.9" transform="rotate(-90 280.2 71.9)">31</text>
<text x="423" y="70">+3.3V</text>
<text x="57.8" y="72.3">D-</text>
<text x="283.7" y="74.9">U1</text>
<text x="45.3" y="83" transform="rotate(-90 45.3 83)">U3</text>
<text x="57.8" y="79.9">D+</text>
<text x="86.1" y="79">D+</text>
<text x="228.5" y="83" transform="rotate(-90 228.5 83)">C27</text>
<text x="233.8" y="83" transform="rotate(-90 233.8 83)">33nF</text>
<text x="240.4" y="83.1">6</text>
<text x="247.8" y="80.6" transform="rotate(-90 247.8 80.6)">AVCC</text>
<text x="256.4" y="79" transform="rotate(-90 256.4 79)">VCC</text>
<text x="264.6" y="79" transform="rotate(-90 264.6 79)">VCC</text>
<text x="272.9" y="83" transform="rotate(-90 272.9 83)">VCCIOA</text>
<text x="281.6" y="83" transform="rotate(-90 281.6 83)">VCCIOB</text>
<text x="356.9" y="81">L_GPIO25</text>
<text x="388.8" y="80.7">A</text>
<text x="396.2" y="80.7">K</text>
<text x="57.4" y="87.5">NC</text>
<text x="159.8" y="86.6" transform="rotate(-90 159.8 86.6)">4.7K</text>
<text x="208.1" y="88.7">R13</text>
<text x="208.1" y="86.4">27R</text>
<text x="243.8" y="84.5">3V3OUT</text>
<text x="274" y="87.5">ADBUS0</text>
<text x="285.2" y="86.1">24</text>
<text x="285.2" y="88.6">23</text>
<text x="304.3" y="86.4">RX</text>
<text x="304.5" y="89.2">TX</text>
<text x="391.7" y="87.9">WHITE_D1</text>
<text x="409.9" y="87.7">4.7K</text>
<text x="457.7" y="88">K_EN</text>
<text x="55.8" y="95.1">GND</text>
<text x="126.4" y="94.5">K4</text>
<text x="192.3" y="90.9">D-</text>
<text x="208.1" y="94">27R</text>
<text x="240.4" y="90.7">8</text>
<text x="243.8" y="92.1">USBDM</text>
<text x="274" y="90.1">ADBUS1</text>
<text x="274" y="92.6">ADBUS2</text>
<text x="274" y="95.1">ADBUS3</text>
<text x="285.2" y="91.2">22</text>
<text x="285.2" y="93.7">21</text>
<text x="357.8" y="94">L_GPIO8</text>
<text x="388.8" y="93.6">A</text>
<text x="396.2" y="93.6">K</text>
<text x="160.1" y="101.4" transform="rotate(-90 160.1 101.4)">RED_D3</text>
<text x="192.3" y="98.6">D+</text>
<text x="208.1" y="96.3">R17</text>
<text x="240.4" y="98.3">7</text>
<text x="243.8" y="99.7">USBDP</text>
<text x="274" y="97.7">ADBUS4</text>
<text x="274" y="100.2">ADBUS5</text>
<text x="285.2" y="96.3">20</text>
<text x="285.2" y="98.8">19</text>
<text x="285.2" y="101.3">17</text>
<text x="392.1" y="100.9">BLUE_D2</text>
<text x="411" y="100.6">4.7K</text>
<text x="197.1" y="105.9">+5V</text>
<text x="274" y="102.8">ADBUS6</text>
<text x="274" y="105.3">ADBUS7</text>
<text x="285.2" y="103.9">16</text>
<text x="301.3" y="102.6">+3.3V</text>
<text x="472" y="105.3">10nF</text>
<text x="240.4" y="111">5</text>
<text x="243.8" y="112.4">RSTOUT#</text>
<text x="274" y="109.9">ACBUS0</text>
<text x="274" y="112.4">ACBUS1</text>
<text x="285.2" y="108.5">15</text>
<text x="285.2" y="111">13</text>
<text x="285.2" y="113.5">12</text>
<text x="225.5" y="118.1">1.5K</text>
<text x="225.9" y="115.8">R15</text>
<text x="240.4" y="118.6">4</text>
<text x="274" y="115">ACBUS2</text>
<text x="274" y="117.5">ACBUS3</text>
<text x="285.2" y="116.1">11</text>
<text x="285.2" y="118.6">10</text>
<text x="308.1" y="118.6" transform="rotate(-90 308.1 118.6)">C22</text>
<text x="485.5" y="119.6">+3.3V</text>
<text x="199.7" y="121.1">C28</text>
<text x="243.8" y="120">RESET#</text>
<text x="274" y="124.9">BDBUS0</text>
<text x="274.9" y="120">SI/WUA</text>
<text x="285.2" y="123.4">40</text>
<text x="285.2" y="126">39</text>
<text x="305.1" y="123.7">U_RXD</text>
<text x="50.3" y="128">+5V</text>
<text x="117.2" y="128.3">+3.3V</text>
<text x="209.2" y="128.7" transform="rotate(-90 209.2 128.7)">C20</text>
<text x="214.5" y="128.7" transform="rotate(-90 214.5 128.7)">20pF</text>
<text x="239.2" y="128.8">43</text>
<text x="243.8" y="130.2">XIN</text>
<text x="274" y="127.4">BDBUS1</text>
<text x="274" y="129.9">BDBUS2</text>
<text x="285.2" y="128.5">38</text>
<text x="285.2" y="131.1">37</text>
<text x="305.1" y="126.5">U_TXD</text>
<text x="77.5" y="137.4">U2</text>
<text x="239.2" y="137.7">44</text>
<text x="274" y="132.5">BDBUS3</text>
<text x="274" y="135">BDBUS4</text>
<text x="274" y="137.6">BDBUS5</text>
<text x="285.2" y="133.6">36</text>
<text x="285.2" y="136.1">35</text>
<text x="223" y="139.3">X1</text>
<text x="239.2" y="142.7">48</text>
<text x="243.8" y="139.1">XTOUT</text>
<text x="274" y="140.1">BDBUS6</text>
<text x="274" y="142.6">BDBUS7</text>
<text x="285.2" y="138.7">33</text>
<text x="285.2" y="141.2">32</text>
<text x="495.1" y="142.3" transform="rotate(-90 495.1 142.3)">4.7K</text>
<text x="69.9" y="145">4</text>
<text x="73.4" y="146.4">VIN</text>
<text x="81.4" y="146.4">SW</text>
<text x="86.9" y="145">3</text>
<text x="208" y="147" transform="rotate(-90 208 147)">C21</text>
<text x="213.2" y="147" transform="rotate(-90 213.2 147)">20pF</text>
<text x="240.4" y="147.8">1</text>
<text x="243.8" y="144.2">EECS</text>
<text x="243.8" y="149.2">EESK</text>
<text x="274" y="146.2">BCBUS0</text>
<text x="285.2" y="144.8">30</text>
<text x="305.9" y="146.8">+3.3V</text>
<text x="52.9" y="150.3">C5</text>
<text x="53.2" y="155.8">4.7uF</text>
<text x="69.9" y="150.1">1</text>
<text x="73.4" y="151.5">RUN</text>
<text x="80" y="151.5">VFB</text>
<text x="86.9" y="150.1">5</text>
<text x="107.1" y="150.2" transform="rotate(-90 107.1 150.2)">22pF</text>
<text x="120.7" y="151">10uF</text>
<text x="240.4" y="152.9">2</text>
<text x="243.8" y="154.3">EEDATA</text>
<text x="274" y="151.5">BCBUS1</text>
<text x="274" y="154.1">BCBUS2</text>
<text x="285.2" y="150.1">29</text>
<text x="285.2" y="152.7">28</text>
<text x="285.2" y="155.2">27</text>
<text x="466.1" y="152.8">K_GPIO2</text>
<text x="79" y="160.9" transform="rotate(-90 79 160.9)">2</text>
<text x="80.4" y="157.4" transform="rotate(-90 80.4 157.4)">GND</text>
<text x="239.2" y="158">47</text>
<text x="243.8" y="159.4">TEST</text>
<text x="273.9" y="161.7">PWREN#</text>
<text x="274" y="156.6">BCBUS3</text>
<text x="274.9" y="159.1">SI/WUB</text>
<text x="285.2" y="157.7">26</text>
<text x="285.2" y="160.3">41</text>
<text x="248.3" y="166.6" transform="rotate(-90 248.3 166.6)">AGND</text>
<text x="256.9" y="166.6" transform="rotate(-90 256.9 166.6)">GND</text>
<text x="265.1" y="166.6" transform="rotate(-90 265.1 166.6)">GND</text>
<text x="273.4" y="166.6" transform="rotate(-90 273.4 166.6)">GND</text>
<text x="282.1" y="166.6" transform="rotate(-90 282.1 166.6)">GND</text>
<text x="309.4" y="163.8">C23</text>
<text x="489" y="167">10nF</text>
<text x="92.5" y="172" transform="rotate(-90 92.5 172)">150K</text>
<text x="102" y="170.3">680K</text>
<text x="246.9" y="171.3" transform="rotate(-90 246.9 171.3)">45</text>
<text x="255.5" y="170.1" transform="rotate(-90 255.5 170.1)">9</text>
<text x="263.7" y="171.3" transform="rotate(-90 263.7 171.3)">18</text>
<text x="272" y="171.3" transform="rotate(-90 272 171.3)">25</text>
<text x="280.7" y="171.3" transform="rotate(-90 280.7 171.3)">34</text>
<text x="169.8" y="214.2">VCC_RF</text>
<text x="230" y="231.1">19</text>
<text x="231.2" y="230.6">1</text>
<text x="234.7" y="232">VDD/3V3</text>
<text x="296.3" y="232.1">GND/GND</text>
<text x="309" y="230.7">18</text>
<text x="309" y="231.2">36</text>
<text x="206.7" y="236.7">EN</text>
<text x="230" y="236.2">20</text>
<text x="231.2" y="235.7">2</text>
<text x="234.7" y="237.1">EN/EN</text>
<text x="294.4" y="237.2">GPIO2/IO16</text>
<text x="309" y="235.8">17</text>
<text x="309" y="236.3">35</text>
<text x="432.8" y="239.7" transform="rotate(-90 432.8 239.7)">R9</text>
<text x="181.7" y="243.4">10K</text>
<text x="203.2" y="241.3">GPIO8</text>
<text x="230" y="241.3">21</text>
<text x="231.2" y="240.8">3</text>
<text x="231.2" y="245.9">4</text>
<text x="234.7" y="242.2">GPIO8/IO14</text>
<text x="296.3" y="242.3">NC/TOUT</text>
<text x="309" y="240.8">16</text>
<text x="309" y="245.9">15</text>
<text x="309" y="241.4">34</text>
<text x="439.7" y="240.7" transform="rotate(-90 439.7 240.7)">4.7K</text>
<text x="201" y="246.4">DBG_RX</text>
<text x="202" y="251.5">GPIO19</text>
<text x="230" y="246.4">22</text>
<text x="230" y="251.5">23</text>
<text x="231.2" y="251">5</text>
<text x="234.7" y="247.3">DBG_RX/IO12</text>
<text x="298.4" y="247.3">NC/RST</text>
<text x="309" y="251">14</text>
<text x="309" y="251.5">32</text>
<text x="309" y="246.4">33</text>
<text x="334.3" y="246.4">NC1</text>
<text x="413.1" y="247.8">K_GPIO0</text>
<text x="165.8" y="256.5">GPIO20</text>
<text x="230" y="256.5">24</text>
<text x="231.2" y="256">6</text>
<text x="234.7" y="252.4">GPIO19/IO13</text>
<text x="234.7" y="257.4">GPIO20/IO15</text>
<text x="294.4" y="252.4">GPIO25/IO5</text>
<text x="296.3" y="257.5">GND/GND</text>
<text x="309" y="256.1">13</text>
<text x="309" y="256.6">31</text>
<text x="201" y="261.6">DBG_TX</text>
<text x="230" y="261.6">25</text>
<text x="231.2" y="261.1">7</text>
<text x="234.7" y="262.5">DBG_TX/IO2</text>
<text x="290.9" y="262.6">DAT_TXD/TXD</text>
<text x="309" y="261.2">12</text>
<text x="309" y="261.7">30</text>
<text x="435.9" y="262">10nF</text>
<text x="203.2" y="266.7">GPIO0</text>
<text x="230" y="266.7">26</text>
<text x="231.2" y="266.2">8</text>
<text x="234.7" y="267.6">NC/IO0</text>
<text x="290.9" y="267.7">DAT_RXD/RXD</text>
<text x="309" y="266.2">11</text>
<text x="309" y="266.8">29</text>
<text x="197.1" y="270.5" transform="rotate(-90 197.1 270.5)">10K</text>
<text x="230" y="271.8">27</text>
<text x="231.2" y="271.3">9</text>
<text x="234.7" y="272.7">GND/GND</text>
<text x="269.3" y="272.8">U4</text>
<text x="294.4" y="272.7">GPIO26/IO4</text>
<text x="309" y="271.3">10</text>
<text x="309" y="271.8">28</text>
<text x="65.2" y="299.5">VCC_RF</text>
<text x="445" y="305.6">J6-1</text>
<text x="46.3" y="311.7">J1-1</text>
<text x="104.2" y="311.4">J2-1</text>
<text x="46.3" y="316.7">J1-2</text>
<text x="74.9" y="316">EN</text>
<text x="104.2" y="316.5">J2-2</text>
<text x="130.8" y="315.7">GPIO2</text>
<text x="171" y="317.8">GPIO25</text>
<text x="195.9" y="317">1</text>
<text x="220.5" y="317">2</text>
<text x="242.3" y="317.5">L_GPIO25</text>
<text x="270.1" y="317.2">DAT_RXD</text>
<text x="300.6" y="316.7">1</text>
<text x="325.1" y="316.7">2</text>
<text x="346.5" y="317.2">RX</text>
<text x="445" y="312.2">J7-1</text>
<text x="46.3" y="321.8">J1-3</text>
<text x="74.9" y="321.1">GPIO8</text>
<text x="104.2" y="321.6">J2-3</text>
<text x="130.8" y="320.8">NC</text>
<text x="172.5" y="322.6">GPIO2</text>
<text x="195.9" y="322.1">3</text>
<text x="220.5" y="322.1">4</text>
<text x="242.3" y="322.6">K_GPIO2</text>
<text x="270.1" y="322.3">DAT_TXD</text>
<text x="300.6" y="321.8">3</text>
<text x="325.1" y="321.8">4</text>
<text x="346.5" y="322.3">TX</text>
<text x="445" y="319.5">J8-1</text>
<text x="46.3" y="326.9">J1-4</text>
<text x="74.9" y="326.1">DBG_RX</text>
<text x="104.2" y="326.6">J2-4</text>
<text x="130.8" y="325.9">NC1</text>
<text x="176" y="327.7">EN</text>
<text x="195.9" y="327.2">5</text>
<text x="220.5" y="327.2">6</text>
<text x="242.3" y="327.7">K_EN</text>
<text x="271.6" y="327.4">DBG_RX</text>
<text x="300.6" y="326.9">5</text>
<text x="325.1" y="326.9">6</text>
<text x="346.5" y="327.4">U_RXD</text>
<text x="445" y="326.6">J9-1</text>
<text x="46.3" y="332">J1-5</text>
<text x="74.7" y="331.2">GPIO19</text>
<text x="104.2" y="331.7">J2-5</text>
<text x="130.8" y="331">GPIO25</text>
<text x="172.5" y="332.7">GPIO8</text>
<text x="195.9" y="332.2">7</text>
<text x="220.5" y="332.2">8</text>
<text x="242.3" y="332.7">L_GPIO8</text>
<text x="271.6" y="332.5">DBG_TX</text>
<text x="300.6" y="332">7</text>
<text x="325.1" y="332">8</text>
<text x="346.5" y="332.5">U_TXD</text>
<text x="46.3" y="337.1">J1-6</text>
<text x="74.9" y="336.3">GPIO20</text>
<text x="74.9" y="341.4">DBG_TX</text>
<text x="104.2" y="336.8">J2-6</text>
<text x="104.2" y="341.9">J2-7</text>
<text x="130.8" y="341.1">DAT_TXD</text>
<text x="172.5" y="337.9">GPIO0</text>
<text x="195.8" y="337.4">9</text>
<text x="207.7" y="340.4">J5</text>
<text x="220.5" y="337.4">10</text>
<text x="242.3" y="337.9">K_GPIO0</text>
<text x="312.4" y="340.1">J4</text>
<text x="46.3" y="342.1">J1-7</text>
<text x="46.3" y="347">J1-8</text>
<text x="74.9" y="346.2">GPIO0</text>
<text x="104.2" y="346.7">J2-8</text>
<text x="130.8" y="345.9">DAT_RXD</text>
<text x="204" y="344.7">SIP-2-5P</text>
<text x="308.6" y="344.5">SIP-2-4P</text>
<text x="46.3" y="352">J1-9</text>
<text x="104.2" y="351.8">J2-9</text>
<text x="130.8" y="351">GPIO26</text>
<text x="407.4" y="350.5">COMPANY:</text>
<text x="407.4" y="363.2">TITLE:</text>
<text x="343.9" y="372.1">DRAWN:</text>
<text x="382" y="372.1">DATED:</text>
<text x="343.9" y="382.3">CHECKED:</text>
<text x="382" y="382.3">DATED:</text>
<text x="417.8" y="383.5">CODE:</text>
<text x="442" y="383.5">SIZE:</text>
<text x="478.8" y="383.5">DRAWING NO:</text>
<text x="523.2" y="383.5">REV:</text>
<text x="343.9" y="392.4">QUALITY CONTROL:</text>
<text x="382" y="392.4">DATED:</text>
<text x="343.9" y="402.6">RELEASED:</text>
<text x="382" y="402.6">DATED:</text>
<text x="407.7" y="406.4">SCALE:</text>
<text x="488.9" y="406.4">SHEET:</text>
<text x="499.9" y="406.4">OF</text>
</g>
<g font-size="2.2">
<text x="272.9" y="38.8" transform="rotate(-90 272.9 38.8)">0.1uF</text>
<text x="292.9" y="52.5" transform="rotate(-90 292.9 52.5)">0.1uF</text>
<text x="240.4" y="59.9" transform="rotate(-90 240.4 59.9)">0.1uF</text>
<text x="293" y="61.9" transform="rotate(-90 293 61.9)">0.1uF</text>
<text x="110.5" y="85.3">C19</text>
<text x="110.5" y="90.5">0.1uF</text>
<text x="472" y="100.1">C17</text>
<text x="490.5" y="96.8">K1</text>
<text x="313.3" y="118.6" transform="rotate(-90 313.3 118.6)">0.1uF</text>
<text x="199.7" y="126.3">0.1uF</text>
<text x="120.7" y="145.7">C6</text>
<text x="101.9" y="150.2" transform="rotate(-90 101.9 150.2)">C1</text>
<text x="489" y="161.7">C15</text>
<text x="504.3" y="161.6">K2</text>
<text x="309.4" y="169">0.1uF</text>
<text x="174.8" y="240.9">C16</text>
<text x="194" y="242.6">C18</text>
<text x="133.7" y="248">C2</text>
<text x="174.8" y="246.2">0.1uF</text>
<text x="194" y="247.9">0.1uF</text>
<text x="133.7" y="253.2">0.1uF</text>
<text x="435.9" y="256.7">C14</text>
<text x="454.8" y="256.6">K3</text>
</g>
</svg>
